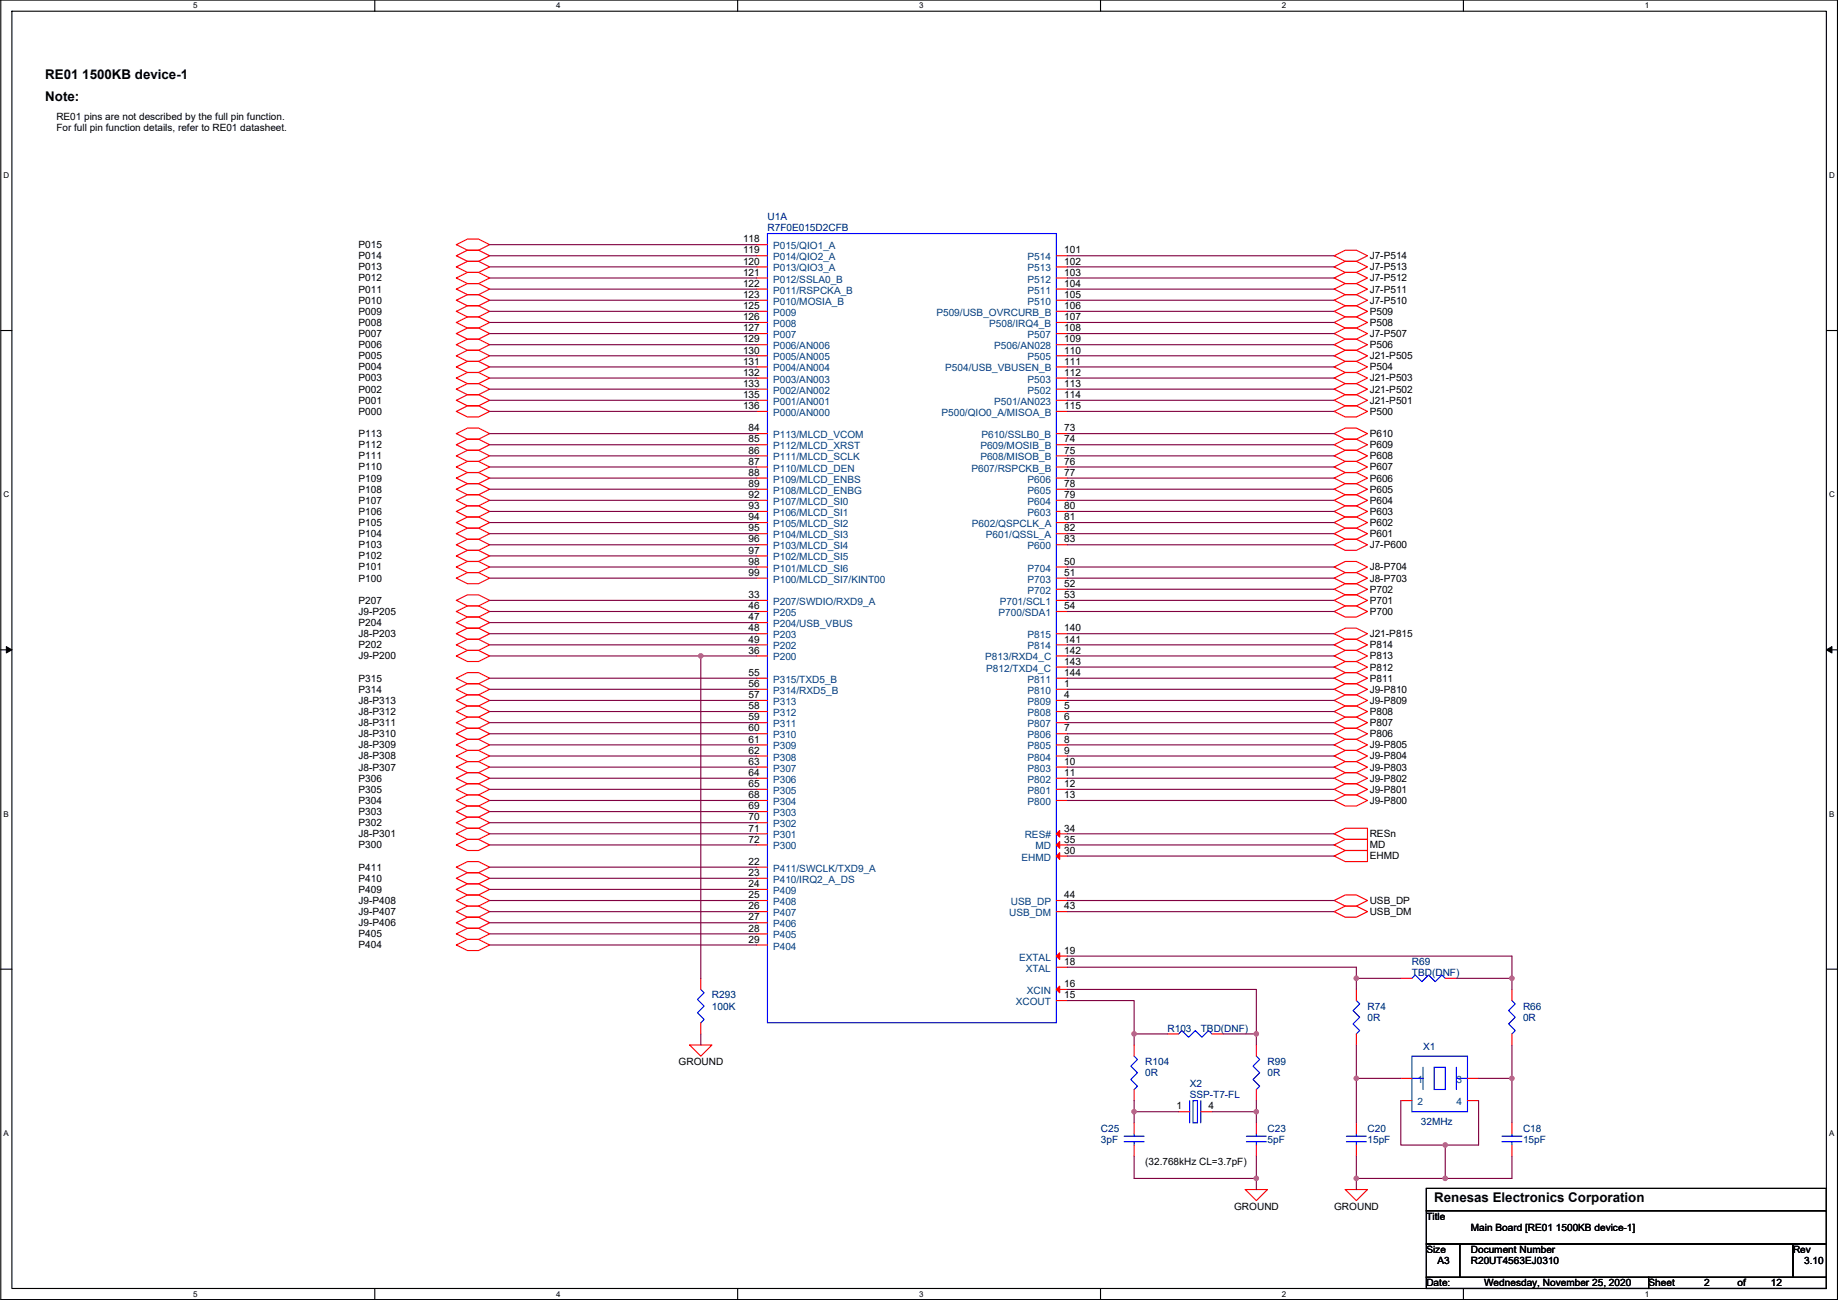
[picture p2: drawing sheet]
<svg xmlns="http://www.w3.org/2000/svg" width="420mm" height="297mm" viewBox="0 0 420 297" stroke-linecap="round" stroke-linejoin="round" font-family="sans-serif">
<path d="M.2 0h419.8v296.9h-419.8zM2.7 2.6h414.8v291.8h-414.8z" fill="none" stroke="#000" stroke-width=".25"/>
<g fill="#fff">
<path d="M44.2 .3h1v2h-1z"/>
<path d="M44.2 294.7h1v2h-1z"/>
</g>
<path d="M85.7 0v2.6M85.7 294.4v2.5" fill="none" stroke="#000" stroke-width=".25"/>
<g fill="#fff">
<path d="M127.1 .3h1v2h-1z"/>
<path d="M127.1 294.7h1v2h-1z"/>
</g>
<path d="M168.6 0v2.6M168.6 294.4v2.5" fill="none" stroke="#000" stroke-width=".25"/>
<g fill="#fff">
<path d="M210.1 .3h1v2h-1z"/>
<path d="M210.1 294.7h1v2h-1z"/>
</g>
<path d="M251.6 0v2.6M251.6 294.4v2.5" fill="none" stroke="#000" stroke-width=".25"/>
<g fill="#fff">
<path d="M293 .3h1v2h-1z"/>
<path d="M293 294.7h1v2h-1z"/>
</g>
<path d="M334.5 0v2.6M334.5 294.4v2.5" fill="none" stroke="#000" stroke-width=".25"/>
<g fill="#fff">
<path d="M376 .3h1v2h-1z"/>
<path d="M376 294.7h1v2h-1z"/>
<path d="M.8 39h1.3v2.1h-1.3z"/>
<path d="M418.1 39h1.3v2.1h-1.3z"/>
<path d="M.8 112h1.3v2h-1.3z"/>
<path d="M418.1 112h1.3v2h-1.3z"/>
</g>
<path d="M.2 75.5h2.5M417.5 75.5h2.5" fill="none" stroke="#000" stroke-width=".25"/>
<g fill="#fff">
<path d="M.8 185h1.2v2h-1.2z"/>
<path d="M418.1 185h1.2v2h-1.2z"/>
</g>
<path d="M.2 148.5h2.5M417.5 148.5h2.5" fill="none" stroke="#000" stroke-width=".25"/>
<path d="M1.4 147.7l1.3 .8-1.3 .7zM417.5 148.5l1.3-.8v1.5z" fill="#000" stroke="#000" stroke-width=".23"/>
<g fill="#fff">
<path d="M.8 257.9h1.2v2h-1.2z"/>
<path d="M418.1 257.9h1.2v2h-1.2z"/>
</g>
<path d="M.2 221.4h2.5M417.5 221.4h2.5M326.1 271.5h91.4v5.1h-91.4zM326.1 276.6h91.4v7.6h-91.4zM326.1 291.9h50.8v2.5h-50.8zM326.1 284.2h7.6v7.7h-7.6zM333.7 284.2h76.2v7.7h-76.2zM376.9 291.9h40.6v2.5h-40.6zM409.9 284.2h7.6v7.7h-7.6z" fill="none" stroke="#000" stroke-width=".25"/>
<g fill="none" stroke="#f00" stroke-width=".25">
<path d="M104.3 58.4l2.6-1.2h2.5l2.5 1.2-2.5 1.3h-2.5zM104.3 55.9l2.6-1.3h2.5l2.5 1.3-2.5 1.3h-2.5zM172.9 55.9h2.5M172.9 58.4h2.5M241.5 58.4h2.5M305 58.4l2.5-1.2h2.6l2.5 1.2-2.5 1.3h-2.6zM104.3 78.8l2.6-1.3h2.5l2.5 1.3-2.5 1.2h-2.5zM104.3 76.2l2.6-1.2h2.5l2.5 1.2-2.5 1.3h-2.5zM104.3 73.7l2.6-1.3h2.5l2.5 1.3-2.5 1.3h-2.5zM104.3 71.1l2.6-1.2h2.5l2.5 1.2-2.5 1.3h-2.5zM104.3 68.6l2.6-1.3h2.5l2.5 1.3-2.5 1.3h-2.5zM104.3 66.1l2.6-1.3h2.5l2.5 1.3-2.5 1.2h-2.5z"/>
<path d="M104.3 63.5l2.6-1.2h2.5l2.5 1.2-2.5 1.3h-2.5zM104.3 61l2.6-1.3h2.5l2.5 1.3-2.5 1.3h-2.5zM172.9 61h2.5M172.9 63.5h2.5M172.9 66.1h2.5M172.9 68.6h2.5M172.9 71.1h2.5M172.9 73.7h2.5M172.9 76.2h2.5M172.9 78.8h2.5M241.5 61h2.5M241.5 63.5h2.5"/>
<path d="M241.5 66.1h2.5M241.5 68.6h2.5M241.5 71.1h2.5M241.5 73.7h2.5M241.5 76.2h2.5M241.5 78.8h2.5M305 78.8l2.5-1.3h2.6l2.5 1.3-2.5 1.2h-2.6zM305 76.2l2.5-1.2h2.6l2.5 1.2-2.5 1.3h-2.6zM305 71.1l2.5-1.2h2.6l2.5 1.2-2.5 1.3h-2.6zM305 68.6l2.5-1.3h2.6l2.5 1.3-2.5 1.3h-2.6zM305 73.7l2.5-1.3h2.6l2.5 1.3-2.5 1.3h-2.6zM305 66.1l2.5-1.3h2.6l2.5 1.3-2.5 1.2h-2.6z"/>
<path d="M305 63.5l2.5-1.2h2.6l2.5 1.2-2.5 1.3h-2.6zM305 61l2.5-1.3h2.6l2.5 1.3-2.5 1.3h-2.6zM104.3 99.1l2.6-1.3h2.5l2.5 1.3-2.5 1.3h-2.5zM104.3 94l2.6-1.3h2.5l2.5 1.3-2.5 1.3h-2.5zM104.3 91.5l2.6-1.3h2.5l2.5 1.3-2.5 1.2h-2.5zM104.3 88.9l2.6-1.2h2.5l2.5 1.2-2.5 1.3h-2.5zM104.3 86.4l2.6-1.3h2.5l2.5 1.3-2.5 1.3h-2.5zM104.3 83.8l2.6-1.2h2.5l2.5 1.2-2.5 1.3h-2.5zM104.3 81.3l2.6-1.3h2.5l2.5 1.3-2.5 1.3h-2.5zM172.9 81.3h2.5M172.9 83.8h2.5M172.9 86.4h2.5"/>
<path d="M172.9 88.9h2.5M172.9 91.5h2.5M172.9 94h2.5M172.9 99.1h2.5M241.5 81.3h2.5M241.5 83.8h2.5M241.5 86.4h2.5M241.5 88.9h2.5M241.5 91.5h2.5M241.5 94h2.5M241.5 99.1h2.5M305 99.1l2.5-1.3h2.6l2.5 1.3-2.5 1.3h-2.6z"/>
<path d="M305 91.5l2.5-1.3h2.6l2.5 1.3-2.5 1.2h-2.6zM305 88.9l2.5-1.2h2.6l2.5 1.2-2.5 1.3h-2.6zM305 94l2.5-1.3h2.6l2.5 1.3-2.5 1.3h-2.6zM305 86.4l2.5-1.3h2.6l2.5 1.3-2.5 1.3h-2.6zM305 83.8l2.5-1.2h2.6l2.5 1.2-2.5 1.3h-2.6zM305 81.3l2.5-1.3h2.6l2.5 1.3-2.5 1.3h-2.6zM104.3 119.4l2.6-1.3h2.5l2.5 1.3-2.5 1.3h-2.5zM104.3 116.9l2.6-1.3h2.5l2.5 1.3-2.5 1.2h-2.5zM104.3 114.3l2.6-1.2h2.5l2.5 1.2-2.5 1.3h-2.5zM104.3 111.8l2.6-1.3h2.5l2.5 1.3-2.5 1.3h-2.5zM104.3 109.2l2.6-1.2h2.5l2.5 1.2-2.5 1.3h-2.5zM104.3 106.7l2.6-1.3h2.5l2.5 1.3-2.5 1.3h-2.5z"/>
<path d="M104.3 104.2l2.6-1.3h2.5l2.5 1.3-2.5 1.2h-2.5zM104.3 101.6l2.6-1.2h2.5l2.5 1.2-2.5 1.3h-2.5zM172.9 101.6h2.5M172.9 104.2h2.5M172.9 106.7h2.5M172.9 109.2h2.5M172.9 111.8h2.5M172.9 114.3h2.5M172.9 116.9h2.5M172.9 119.4h2.5M241.5 101.6h2.5M241.5 104.2h2.5"/>
<path d="M241.5 106.7h2.5M241.5 109.2h2.5M241.5 111.8h2.5M241.5 114.3h2.5M241.5 116.9h2.5M241.5 119.4h2.5M305 119.4l2.5-1.3h2.6l2.5 1.3-2.5 1.3h-2.6zM305 116.9l2.5-1.3h2.6l2.5 1.3-2.5 1.2h-2.6zM305 114.3l2.5-1.2h2.6l2.5 1.2-2.5 1.3h-2.6zM305 111.8l2.5-1.3h2.6l2.5 1.3-2.5 1.3h-2.6zM305 109.2l2.5-1.2h2.6l2.5 1.2-2.5 1.3h-2.6zM305 106.7l2.5-1.3h2.6l2.5 1.3-2.5 1.3h-2.6z"/>
<path d="M305 101.6l2.5-1.2h2.6l2.5 1.2-2.5 1.3h-2.6zM305 104.2l2.5-1.3h2.6l2.5 1.3-2.5 1.2h-2.6zM104.3 137.2l2.6-1.3h2.5l2.5 1.3-2.5 1.3h-2.5zM104.3 132.1l2.6-1.3h2.5l2.5 1.3-2.5 1.3h-2.5zM104.3 129.6l2.6-1.3h2.5l2.5 1.3-2.5 1.2h-2.5zM104.3 127l2.6-1.2h2.5l2.5 1.2-2.5 1.3h-2.5zM104.3 124.5l2.6-1.3h2.5l2.5 1.3-2.5 1.3h-2.5zM104.3 121.9l2.6-1.2h2.5l2.5 1.2-2.5 1.3h-2.5zM104.3 139.7l2.6-1.2h2.5l2.5 1.2-2.5 1.3h-2.5zM172.9 121.9h2.5M172.9 124.5h2.5M172.9 127h2.5"/>
<path d="M172.9 129.6h2.5M172.9 132.1h2.5M172.9 137.2h2.5M172.9 139.7h2.5M241.5 121.9h2.5M241.5 124.5h2.5M241.5 129.6h2.5M241.5 132.1h2.5M241.5 134.6h2.5M241.5 137.2h2.5M241.5 139.7h2.5M305 139.7l2.5-1.2h2.6l2.5 1.2-2.5 1.3h-2.6z"/>
<path d="M305 137.2l2.5-1.3h2.6l2.5 1.3-2.5 1.3h-2.6zM305 132.1l2.5-1.3h2.6l2.5 1.3-2.5 1.3h-2.6zM305 129.6l2.5-1.3h2.6l2.5 1.3-2.5 1.2h-2.6zM305 134.6l2.5-1.2h2.6l2.5 1.2-2.5 1.3h-2.6zM305 121.9l2.5-1.2h2.6l2.5 1.2-2.5 1.3h-2.6zM305 124.5l2.5-1.3h2.6l2.5 1.3-2.5 1.3h-2.6zM104.3 157.5l2.6-1.3h2.5l2.5 1.3-2.5 1.3h-2.5zM104.3 155l2.6-1.3h2.5l2.5 1.3-2.5 1.2h-2.5zM104.3 149.9l2.6-1.3h2.5l2.5 1.3-2.5 1.3h-2.5zM104.3 147.3l2.6-1.2h2.5l2.5 1.2-2.5 1.3h-2.5zM104.3 144.8l2.6-1.3h2.5l2.5 1.3-2.5 1.3h-2.5zM104.3 142.3l2.6-1.3h2.5l2.5 1.3-2.5 1.2h-2.5z"/>
<path d="M172.9 142.3h2.5M172.9 144.8h2.5M172.9 147.3h2.5M172.9 149.9h2.5M172.9 155h2.5M172.9 157.5h2.5M241.5 144.8h2.5M241.5 147.3h2.5M241.5 149.9h2.5M241.5 152.4h2.5M241.5 155h2.5M241.5 157.5h2.5"/>
<path d="M305 157.5l2.5-1.3h2.6l2.5 1.3-2.5 1.3h-2.6zM305 155l2.5-1.3h2.6l2.5 1.3-2.5 1.2h-2.6zM305 152.4l2.5-1.2h2.6l2.5 1.2-2.5 1.3h-2.6zM305 147.3l2.5-1.2h2.6l2.5 1.2-2.5 1.3h-2.6zM305 144.8l2.5-1.3h2.6l2.5 1.3-2.5 1.3h-2.6zM305 149.9l2.5-1.3h2.6l2.5 1.3-2.5 1.3h-2.6zM104.3 177.8l2.6-1.2h2.5l2.5 1.2-2.5 1.3h-2.5zM104.3 175.3l2.6-1.3h2.5l2.5 1.3-2.5 1.3h-2.5zM104.3 172.7l2.6-1.2h2.5l2.5 1.2-2.5 1.3h-2.5zM104.3 170.2l2.6-1.3h2.5l2.5 1.3-2.5 1.3h-2.5zM104.3 167.7l2.6-1.3h2.5l2.5 1.3-2.5 1.2h-2.5zM104.3 165.1l2.6-1.2h2.5l2.5 1.2-2.5 1.3h-2.5z"/>
<path d="M104.3 162.6l2.6-1.3h2.5l2.5 1.3-2.5 1.3h-2.5zM104.3 160l2.6-1.2h2.5l2.5 1.2-2.5 1.3h-2.5zM172.9 160h2.5M172.9 162.6h2.5M172.9 165.1h2.5M172.9 167.7h2.5M172.9 170.2h2.5M172.9 172.7h2.5M172.9 175.3h2.5M172.9 177.8h2.5M241.5 160h2.5M241.5 162.6h2.5"/>
<path d="M241.5 165.1h2.5M241.5 167.7h2.5M241.5 170.2h2.5M241.5 172.7h2.5M241.5 175.3h2.5M241.5 177.8h2.5M305 177.8l2.5-1.2h2.6l2.5 1.2-2.5 1.3h-2.6zM305 175.3l2.5-1.3h2.6l2.5 1.3-2.5 1.3h-2.6zM305 172.7l2.5-1.2h2.6l2.5 1.2-2.5 1.3h-2.6zM305 167.7l2.5-1.3h2.6l2.5 1.3-2.5 1.2h-2.6zM305 165.1l2.5-1.2h2.6l2.5 1.2-2.5 1.3h-2.6zM305 170.2l2.5-1.3h2.6l2.5 1.3-2.5 1.3h-2.6z"/>
<path d="M305 162.6l2.5-1.3h2.6l2.5 1.3-2.5 1.3h-2.6zM305 160l2.5-1.2h2.6l2.5 1.2-2.5 1.3h-2.6zM104.3 198.1l2.6-1.2h2.5l2.5 1.2-2.5 1.3h-2.5zM104.3 193.1l2.6-1.3h2.5l2.5 1.3-2.5 1.2h-2.5zM104.3 190.5l2.6-1.2h2.5l2.5 1.2-2.5 1.3h-2.5zM104.3 188l2.6-1.3h2.5l2.5 1.3-2.5 1.3h-2.5zM104.3 185.4l2.6-1.2h2.5l2.5 1.2-2.5 1.3h-2.5zM104.3 182.9l2.6-1.3h2.5l2.5 1.3-2.5 1.3h-2.5zM104.3 180.4l2.6-1.3h2.5l2.5 1.3-2.5 1.2h-2.5zM172.9 180.4h2.5M172.9 182.9h2.5M172.9 185.4h2.5"/>
<path d="M172.9 188h2.5M172.9 190.5h2.5M172.9 193.1h2.5M172.9 198.1h2.5M241.5 180.4h2.5M241.5 182.9h2.5M241.5 190.5h2.5M241.5 193.1h2.5M241.5 195.6h2.5M305 195.6l2.5-1.3h5.1v2.6h-5.1zM305 190.5l2.5-1.2h5.1v2.5h-5.1zM305 182.9l2.5-1.3h2.6l2.5 1.3-2.5 1.3h-2.6z"/>
<path d="M305 180.4l2.5-1.3h2.6l2.5 1.3-2.5 1.2h-2.6zM305 193.1l2.5-1.3h5.1v2.5h-5.1zM104.3 215.9l2.6-1.2h2.5l2.5 1.2-2.5 1.3h-2.5zM104.3 213.4l2.6-1.3h2.5l2.5 1.3-2.5 1.3h-2.5zM104.3 210.8l2.6-1.2h2.5l2.5 1.2-2.5 1.3h-2.5zM104.3 208.3l2.6-1.3h2.5l2.5 1.3-2.5 1.3h-2.5zM104.3 205.8l2.6-1.3h2.5l2.5 1.3-2.5 1.2h-2.5zM104.3 203.2l2.6-1.2h2.5l2.5 1.2-2.5 1.3h-2.5zM104.3 200.7l2.6-1.3h2.5l2.5 1.3-2.5 1.3h-2.5zM172.9 200.7h2.5M172.9 203.2h2.5M172.9 205.8h2.5"/>
<path d="M172.9 208.3h2.5M172.9 210.8h2.5M172.9 213.4h2.5M172.9 215.9h2.5M241.5 205.8h2.5M241.5 208.3h2.5M241.5 218.5h2.5M305 205.8l2.5-1.3h2.6l2.5 1.3-2.5 1.2h-2.6zM305 208.3l2.5-1.3h2.6l2.5 1.3-2.5 1.3h-2.6zM157.7 238.8h5l-2.5 2.5zM160.2 223.5v2.6M160.2 233.7v2.5"/>
<path d="M241.5 221h2.5M241.5 226.1h2.5M241.5 228.6h2.5M259.3 238.8v2.5M266.9 236.2h2.5M277 236.2h2.6M287.2 238.8v2.5M310.1 226.1v2.5M310.1 236.2v2.6M320.2 223.5h2.6M330.4 223.5h2.5M345.6 226.1v2.5"/>
<path d="M345.6 236.2v2.6M259.3 248.9v2.6M259.3 256.6v2.5M269.4 254h2.6M274.5 254h2.5M287.2 248.9v2.6M287.2 256.6v2.5M310.1 256.6v2.5M320.2 246.4h2.6M320.2 251.5h2.6M335.5 251.5h2.5M335.5 246.4h2.5"/>
<path d="M345.6 256.6v2.5M259.3 261.6v2.6M284.7 271.8h5l-2.5 2.5zM287.2 261.6v2.6M307.5 271.8h5.1l-2.5 2.5zM310.1 261.6v2.6M345.6 261.6v2.6"/>
</g>
<g fill="none" stroke="#00f" stroke-width=".25">
<path d="M175.4 53.4h66.1v180.3h-66.1zM160.2 226.1l.8 .7-1.6 1.6 1.6 1.5-1.6 1.5 1.6 1.5-.8 .8M269.4 236.2l.8-.7 1.5 1.5 1.5-1.5 1.6 1.5 1.5-1.5 .7 .7M310.1 228.6l.7 .8-1.5 1.5 1.5 1.5-1.5 1.6 1.5 1.5-.7 .7M322.8 223.5l.7-.7 1.5 1.5 1.6-1.5 1.5 1.5 1.5-1.5 .8 .7M345.6 228.6l.8 .8-1.5 1.5 1.5 1.5-1.5 1.6 1.5 1.5-.8 .7M257 259.6h4.5M259.3 241.3l.7 .8-1.5 1.5 1.5 1.5-1.5 1.6 1.5 1.5-.7 .7M259.3 259.1v.5M272 251.5v5.1M272.7 251.5h1v5.1h-1zM274.5 251.5v5.1"/>
<path d="M284.9 259.6h4.6M287.2 241.3l.8 .8-1.6 1.5 1.6 1.5-1.6 1.6 1.6 1.5-.8 .7M287.2 259.1v.5M307.8 259.6h4.5M310.1 259.1v.5M322.8 241.3h12.7v12.7h-12.7zM322.8 246.4h2.5M325.3 243.9v5M327.8 243.9h2.6v5h-2.6zM332.9 243.9v5M332.9 246.4h2.6M343.3 259.6h4.6"/>
<path d="M345.6 259.1v.5M257 260.9h4.5M259.3 260.9v.7M284.9 260.9h4.6M287.2 260.9v.7M307.8 260.9h4.5M310.1 260.9v.7M343.3 260.9h4.6M345.6 260.9v.7"/>
</g>
<g fill="#f00" stroke="#f00" stroke-width=".25">
<path d="M241.5 190.5l.7-.7v1.5z"/>
<path d="M241.5 193.1l.7-.8v1.5z"/>
<path d="M241.5 195.6l.7-.8v1.6z"/>
<path d="M241.5 218.5l.7-.8v1.5z"/>
<path d="M241.5 226.1l.7-.8v1.5z"/>
</g>
<g fill="none" stroke="#800040" stroke-width=".25">
<path d="M111.9 58.4h61M111.9 55.9h61M244 58.4h61M111.9 78.8h61M111.9 76.2h61M111.9 73.7h61M111.9 71.1h61M111.9 68.6h61M111.9 66.1h61M111.9 63.5h61M111.9 61h61M244 71.1h61"/>
<path d="M244 73.7h61M244 76.2h61M244 78.8h61M244 68.6h61M244 61h61M244 63.5h61M244 66.1h61M111.9 99.1h61M111.9 94h61M111.9 91.5h61M111.9 88.9h61M111.9 86.4h61"/>
<path d="M111.9 83.8h61M111.9 81.3h61M244 99.1h61M244 83.8h61M244 86.4h61M244 88.9h61M244 91.5h61M244 94h61M244 81.3h61M111.9 119.4h61M111.9 116.9h61M111.9 114.3h61"/>
<path d="M111.9 111.8h61M111.9 109.2h61M111.9 106.7h61M111.9 104.2h61M111.9 101.6h61M244 101.6h61M244 104.2h61M244 106.7h61M244 109.2h61M244 114.3h61M244 116.9h61M244 119.4h61"/>
<path d="M244 111.8h61M111.9 137.2h61M111.9 132.1h61M111.9 129.6h61M111.9 127h61M111.9 124.5h61M111.9 121.9h61M111.9 139.7h61M244 139.7h61M244 129.6h61M244 132.1h61M244 134.6h61"/>
<path d="M244 137.2h61M244 121.9h61M244 124.5h61M111.9 147.3h61M111.9 144.8h61M111.9 142.3h61M111.9 149.9h48.3M111.9 157.5h61M111.9 155h61M160.2 149.9h12.7M160.2 149.9v73.6M244 155h61"/>
<path d="M244 157.5h61M244 144.8h61M244 147.3h61M244 149.9h61M244 152.4h61M111.9 177.8h61M111.9 175.3h61M111.9 172.7h61M111.9 170.2h61M111.9 167.7h61M111.9 165.1h61M111.9 162.6h61"/>
<path d="M111.9 160h61M244 165.1h61M244 167.7h61M244 170.2h61M244 172.7h61M244 177.8h61M244 175.3h61M244 160h61M244 162.6h61M111.9 198.1h61M111.9 193.1h61M111.9 190.5h61"/>
<path d="M111.9 188h61M111.9 185.4h61M111.9 182.9h61M111.9 180.4h61M244 193.1h61M244 195.6h61M244 180.4h61M244 190.5h61M244 182.9h61M111.9 215.9h61M111.9 213.4h61M111.9 210.8h61"/>
<path d="M111.9 208.3h61M111.9 205.8h61M111.9 203.2h61M111.9 200.7h61M244 205.8h61M244 208.3h61M244 218.5h101.6v5M160.2 236.2v2.6M244 226.1h43.2v10.1M244 228.6h15.3v7.6M244 221h66.1v2.5M259.3 236.2h7.6"/>
<path d="M259.3 236.2v2.6M279.6 236.2h7.6M287.2 236.2v2.6M310.1 223.5h10.1M310.1 238.8v7.6M310.1 223.5v2.6M332.9 223.5h12.7M345.6 238.8v7.6M345.6 223.5v2.6M259.3 254h10.1M259.3 251.5v2.5M259.3 254v2.6"/>
<path d="M277 254h10.2M287.2 251.5v2.5M287.2 254v2.6M310.1 246.4h10.1M310.1 246.4v10.2M320.2 251.5v10.1h10.2M338 246.4h7.6M338 251.5v10.1h-7.6M345.6 246.4v10.2M259.3 264.2v5.1h27.9M287.2 264.2v5.1M287.2 269.3v2.5"/>
<path d="M310.1 264.2v5.1M310.1 269.3v2.5M310.1 269.3h20.3M330.4 261.6v7.7M345.6 264.2v5.1h-15.2"/>
</g>
<g fill="#f0f" stroke="#f0f" stroke-width=".25">
<circle cx="310" cy="269.2" r=".5"/>
<circle cx="330.4" cy="269.2" r=".5"/>
<circle cx="345.6" cy="223.5" r=".5"/>
<circle cx="287.2" cy="236.2" r=".5"/>
<circle cx="310" cy="223.5" r=".5"/>
<circle cx="259.2" cy="254" r=".5"/>
<circle cx="287.2" cy="269.2" r=".5"/>
<circle cx="287.2" cy="254" r=".5"/>
<circle cx="259.2" cy="236.2" r=".5"/>
<circle cx="310" cy="246.4" r=".5"/>
<circle cx="160.2" cy="149.9" r=".5"/>
<circle cx="345.6" cy="246.4" r=".5"/>
<circle cx="330.4" cy="261.6" r=".5"/>
</g>
<g font-size="3">
<text x="10.3" y="18.1">RE01 1500KB device-1</text>
<text x="10.3" y="23.2">Note:</text>
<text x="327.8" y="274.6">Renesas Electronics Corporation</text>
</g>
<g font-size="2.3">
<text x="12.9" y="27.5">RE01 pins are not described by the full pin function.</text>
<text x="12.9" y="30">For full pin function details, refer to RE01 datasheet.</text>
<text x="82" y="59.2">P014</text>
<text x="82" y="56.7">P015</text>
<text x="169.9" y="55.4">118</text>
<text x="169.9" y="57.9">119</text>
<text x="243.3" y="57.9">101</text>
<text x="313.1" y="59.2">J7-P514</text>
<text x="82" y="64.3">P012</text>
<text x="82" y="61.8">P013</text>
<text x="169.9" y="60.5">120</text>
<text x="169.9" y="63">121</text>
<text x="169.9" y="65.5">122</text>
<text x="243.3" y="60.5">102</text>
<text x="243.3" y="63">103</text>
<text x="243.3" y="65.5">104</text>
<text x="313.1" y="64.3">J7-P512</text>
<text x="313.1" y="61.8">J7-P513</text>
<text x="82" y="71.9">P009</text>
<text x="82" y="69.4">P010</text>
<text x="82" y="66.8">P011</text>
<text x="169.9" y="68.1">123</text>
<text x="169.9" y="70.6">125</text>
<text x="243.3" y="68.1">105</text>
<text x="243.3" y="70.6">106</text>
<text x="313.1" y="71.9">P509</text>
<text x="313.1" y="69.4">J7-P510</text>
<text x="313.1" y="66.8">J7-P511</text>
<text x="82" y="77">P007</text>
<text x="82" y="74.5">P008</text>
<text x="169.9" y="73.2">126</text>
<text x="169.9" y="75.7">127</text>
<text x="243.3" y="75.7">108</text>
<text x="243.3" y="73.2">107</text>
<text x="313.1" y="77">J7-P507</text>
<text x="313.1" y="74.5">P508</text>
<text x="82" y="82.1">P005</text>
<text x="82" y="79.5">P006</text>
<text x="169.9" y="78.2">129</text>
<text x="169.9" y="80.8">130</text>
<text x="169.9" y="83.3">131</text>
<text x="243.3" y="80.8">110</text>
<text x="243.3" y="78.2">109</text>
<text x="243.3" y="83.3">111</text>
<text x="313.1" y="82.1">J21-P505</text>
<text x="313.1" y="79.5">P506</text>
<text x="82" y="89.7">P002</text>
<text x="82" y="87.2">P003</text>
<text x="82" y="84.6">P004</text>
<text x="169.9" y="85.9">132</text>
<text x="169.9" y="88.4">133</text>
<text x="243.3" y="85.9">112</text>
<text x="243.3" y="88.4">113</text>
<text x="313.1" y="89.7">J21-P502</text>
<text x="313.1" y="87.2">J21-P503</text>
<text x="313.1" y="84.6">P504</text>
<text x="82" y="94.8">P000</text>
<text x="82" y="92.2">P001</text>
<text x="169.9" y="90.9">135</text>
<text x="169.9" y="93.5">136</text>
<text x="243.3" y="90.9">114</text>
<text x="243.3" y="93.5">115</text>
<text x="313.1" y="92.2">J21-P501</text>
<text x="313.1" y="94.8">P500</text>
<text x="82" y="99.9">P113</text>
<text x="171.1" y="98.6">84</text>
<text x="171.1" y="101.1">85</text>
<text x="243.3" y="101.1">74</text>
<text x="243.3" y="98.6">73</text>
<text x="313.1" y="99.9">P610</text>
<text x="82" y="107.5">P110</text>
<text x="82" y="104.9">P111</text>
<text x="82" y="102.4">P112</text>
<text x="171.1" y="103.6">86</text>
<text x="171.1" y="106.2">87</text>
<text x="243.3" y="103.6">75</text>
<text x="243.3" y="106.2">76</text>
<text x="313.1" y="107.5">P607</text>
<text x="313.1" y="102.4">P609</text>
<text x="313.1" y="104.9">P608</text>
<text x="82" y="112.6">P108</text>
<text x="82" y="110">P109</text>
<text x="171.1" y="108.7">88</text>
<text x="171.1" y="111.3">89</text>
<text x="171.1" y="113.8">92</text>
<text x="243.3" y="108.7">77</text>
<text x="243.3" y="111.3">78</text>
<text x="243.3" y="113.8">79</text>
<text x="313.1" y="112.6">P605</text>
<text x="313.1" y="110">P606</text>
<text x="82" y="117.6">P106</text>
<text x="82" y="115.1">P107</text>
<text x="171.1" y="116.3">93</text>
<text x="171.1" y="118.9">94</text>
<text x="243.3" y="116.3">80</text>
<text x="243.3" y="118.9">81</text>
<text x="313.1" y="117.6">P603</text>
<text x="313.1" y="115.1">P604</text>
<text x="82" y="125.3">P103</text>
<text x="82" y="122.7">P104</text>
<text x="82" y="120.2">P105</text>
<text x="171.1" y="121.4">95</text>
<text x="171.1" y="124">96</text>
<text x="243.3" y="124">83</text>
<text x="243.3" y="121.4">82</text>
<text x="313.1" y="122.7">P601</text>
<text x="313.1" y="120.2">P602</text>
<text x="313.1" y="125.3">J7-P600</text>
<text x="82" y="130.3">P101</text>
<text x="82" y="127.8">P102</text>
<text x="171.1" y="126.5">97</text>
<text x="171.1" y="129">98</text>
<text x="171.1" y="131.6">99</text>
<text x="243.3" y="129">50</text>
<text x="243.3" y="131.6">51</text>
<text x="313.1" y="130.3">J8-P704</text>
<text x="82" y="138">P207</text>
<text x="82" y="132.9">P100</text>
<text x="171.1" y="136.7">33</text>
<text x="243.3" y="134.1">52</text>
<text x="243.3" y="136.7">53</text>
<text x="313.1" y="138">P701</text>
<text x="313.1" y="132.9">J8-P703</text>
<text x="313.1" y="135.4">P702</text>
<text x="82" y="143">P204</text>
<text x="82" y="140.5">J9-P205</text>
<text x="171.1" y="141.7">47</text>
<text x="171.1" y="139.2">46</text>
<text x="243.3" y="139.2">54</text>
<text x="313.1" y="140.5">P700</text>
<text x="82" y="148.1">P202</text>
<text x="82" y="145.6">J8-P203</text>
<text x="171.1" y="144.3">48</text>
<text x="171.1" y="146.8">49</text>
<text x="171.1" y="149.4">36</text>
<text x="243.3" y="144.3">140</text>
<text x="243.3" y="146.8">141</text>
<text x="243.3" y="149.4">142</text>
<text x="313.1" y="148.1">P814</text>
<text x="313.1" y="145.6">J21-P815</text>
<text x="82" y="155.7">P315</text>
<text x="82" y="150.7">J9-P200</text>
<text x="171.1" y="154.4">55</text>
<text x="243.3" y="154.4">144</text>
<text x="243.3" y="151.9">143</text>
<text x="313.1" y="155.7">P811</text>
<text x="313.1" y="153.2">P812</text>
<text x="313.1" y="150.7">P813</text>
<text x="82" y="160.8">J8-P313</text>
<text x="82" y="158.3">P314</text>
<text x="171.1" y="157">56</text>
<text x="171.1" y="159.5">57</text>
<text x="243.3" y="157">1</text>
<text x="243.3" y="159.5">4</text>
<text x="313.1" y="160.8">J9-P809</text>
<text x="313.1" y="158.3">J9-P810</text>
<text x="82" y="165.9">J8-P311</text>
<text x="82" y="163.4">J8-P312</text>
<text x="171.1" y="162.1">58</text>
<text x="171.1" y="164.6">59</text>
<text x="171.1" y="167.1">60</text>
<text x="243.3" y="162.1">5</text>
<text x="243.3" y="164.6">6</text>
<text x="243.3" y="167.1">7</text>
<text x="313.1" y="165.9">P807</text>
<text x="313.1" y="163.4">P808</text>
<text x="82" y="173.5">J8-P308</text>
<text x="82" y="171">J8-P309</text>
<text x="82" y="168.4">J8-P310</text>
<text x="171.1" y="169.7">61</text>
<text x="171.1" y="172.2">62</text>
<text x="243.3" y="169.7">8</text>
<text x="243.3" y="172.2">9</text>
<text x="313.1" y="173.5">J9-P804</text>
<text x="313.1" y="168.4">P806</text>
<text x="313.1" y="171">J9-P805</text>
<text x="82" y="178.6">P306</text>
<text x="82" y="176.1">J8-P307</text>
<text x="171.1" y="174.8">63</text>
<text x="171.1" y="177.3">64</text>
<text x="171.1" y="179.8">65</text>
<text x="243.3" y="174.8">10</text>
<text x="243.3" y="177.3">11</text>
<text x="243.3" y="179.8">12</text>
<text x="313.1" y="178.6">J9-P802</text>
<text x="313.1" y="176.1">J9-P803</text>
<text x="82" y="183.7">P304</text>
<text x="82" y="181.1">P305</text>
<text x="171.1" y="182.4">68</text>
<text x="171.1" y="184.9">69</text>
<text x="243.3" y="182.4">13</text>
<text x="313.1" y="183.7">J9-P800</text>
<text x="313.1" y="181.1">J9-P801</text>
<text x="82" y="191.3">J8-P301</text>
<text x="82" y="188.8">P302</text>
<text x="82" y="186.2">P303</text>
<text x="171.1" y="187.5">70</text>
<text x="171.1" y="190">71</text>
<text x="243.3" y="190">34</text>
<text x="313.1" y="191.3">RESn</text>
<text x="82" y="193.8">P300</text>
<text x="171.1" y="192.5">72</text>
<text x="171.1" y="197.6">22</text>
<text x="243.3" y="195.1">30</text>
<text x="243.3" y="192.5">35</text>
<text x="313.1" y="196.4">EHMD</text>
<text x="313.1" y="193.8">MD</text>
<text x="82" y="201.5">P410</text>
<text x="82" y="198.9">P411</text>
<text x="171.1" y="200.2">23</text>
<text x="171.1" y="202.7">24</text>
<text x="82" y="209.1">J9-P407</text>
<text x="82" y="206.5">J9-P408</text>
<text x="82" y="204">P409</text>
<text x="171.1" y="205.2">25</text>
<text x="171.1" y="207.8">26</text>
<text x="243.3" y="205.2">44</text>
<text x="243.3" y="207.8">43</text>
<text x="313.1" y="206.5">USB_DP</text>
<text x="313.1" y="209.1">USB_DM</text>
<text x="82" y="214.2">P405</text>
<text x="82" y="211.6">J9-P406</text>
<text x="171.1" y="210.3">27</text>
<text x="171.1" y="212.9">28</text>
<text x="171.1" y="215.4">29</text>
<text x="82" y="216.7">P404</text>
<text x="243.3" y="217.9">19</text>
<text x="243.3" y="220.5">18</text>
<text x="243.3" y="225.6">16</text>
<text x="243.3" y="228.1">15</text>
<text x="155.1" y="243.4">GROUND</text>
<text x="268.9" y="253.5">1</text>
<text x="276.3" y="253.5">4</text>
<text x="261.8" y="266.2">(32.768kHz CL=3.7pF)</text>
<text x="282.1" y="276.4">GROUND</text>
<text x="305" y="276.4">GROUND</text>
<text x="326.1" y="278.7">Title</text>
<text x="336.2" y="281.2">Main Board [RE01 1500KB device-1]</text>
<text x="326.1" y="286.3">Size</text>
<text x="336.2" y="286.3">Document Number</text>
<text x="409.9" y="286.3">Rev</text>
<text x="326.1" y="293.9">Date:</text>
<text x="328.6" y="288.8">A3</text>
<text x="336.2" y="288.8">R20UT4563EJ0310</text>
<text x="339.3" y="293.9">Wednesday, November 25, 2020</text>
<text x="376.9" y="293.9">Sheet</text>
<text x="389.6" y="293.9">2</text>
<text x="397.2" y="293.9">of</text>
<text x="404.8" y="293.9">12</text>
<text x="412.4" y="288.8">3.10</text>
</g>
<g font-size="2.3" fill="#000080">
<text x="175.4" y="52.9">R7F0E015D2CFB</text>
<text x="175.4" y="50.3">U1A</text>
<text x="322.8" y="220.5">R69</text>
<text x="322.8" y="223.1">TBD(DNF)</text>
<text x="162.7" y="228.1">R293</text>
<text x="162.7" y="230.7">100K</text>
<text x="312.6" y="230.7">R74</text>
<text x="312.6" y="233.2">0R</text>
<text x="348.2" y="230.7">R66</text>
<text x="348.2" y="233.2">0R</text>
<text x="266.9" y="235.8">R103</text>
<text x="274.5" y="235.8">TBD(DNF)</text>
<text x="325.3" y="239.8">X1</text>
<text x="261.8" y="243.4">R104</text>
<text x="261.8" y="245.9">0R</text>
<text x="289.7" y="243.4">R99</text>
<text x="289.7" y="245.9">0R</text>
<text x="272" y="248.5">X2</text>
<text x="272" y="251">SSP-T7-FL</text>
<text x="324.8" y="257.1">32MHz</text>
<text x="251.6" y="258.6">C25</text>
<text x="251.6" y="261.2">3pF</text>
<text x="289.7" y="258.6">C23</text>
<text x="289.7" y="261.2">5pF</text>
<text x="312.6" y="258.6">C20</text>
<text x="312.6" y="261.2">15pF</text>
<text x="348.2" y="258.6">C18</text>
<text x="348.2" y="261.2">15pF</text>
</g>
<g font-size="2.3" fill="#004080">
<text x="176.7" y="56.9">P015/QIO1_A</text>
<text x="176.7" y="59.5">P014/QIO2_A</text>
<text x="234.9" y="59.5">P514</text>
<text x="176.7" y="62">P013/QIO3_A</text>
<text x="176.7" y="64.6">P012/SSLA0_B</text>
<text x="234.9" y="62">P513</text>
<text x="234.9" y="64.6">P512</text>
<text x="176.7" y="67.1">P011/RSPCKA_B</text>
<text x="176.7" y="69.6">P010/MOSIA_B</text>
<text x="234.9" y="67.1">P511</text>
<text x="234.9" y="69.6">P510</text>
<text x="176.7" y="72.2">P009</text>
<text x="176.7" y="74.7">P008</text>
<text x="176.7" y="77.3">P007</text>
<text x="214" y="72.2">P509/USB_OVRCURB_B</text>
<text x="226.1" y="74.7">P508/IRQ4_B</text>
<text x="234.9" y="77.3">P507</text>
<text x="176.7" y="79.8">P006/AN006</text>
<text x="176.7" y="82.3">P005/AN005</text>
<text x="227.3" y="79.8">P506/AN028</text>
<text x="234.9" y="82.3">P505</text>
<text x="176.7" y="84.9">P004/AN004</text>
<text x="176.7" y="87.4">P003/AN003</text>
<text x="176.7" y="90">P002/AN002</text>
<text x="216.1" y="84.9">P504/USB_VBUSEN_B</text>
<text x="234.9" y="87.4">P503</text>
<text x="234.9" y="90">P502</text>
<text x="176.7" y="92.5">P001/AN001</text>
<text x="176.7" y="95">P000/AN000</text>
<text x="215.2" y="95">P500/QIO0_A/MISOA_B</text>
<text x="227.3" y="92.5">P501/AN023</text>
<text x="176.7" y="100.1">P113/MLCD_VCOM</text>
<text x="224.3" y="100.1">P610/SSLB0_B</text>
<text x="176.7" y="102.7">P112/MLCD_XRST</text>
<text x="176.7" y="105.2">P111/MLCD_SCLK</text>
<text x="176.7" y="107.7">P110/MLCD_DEN</text>
<text x="222" y="107.7">P607/RSPCKB_B</text>
<text x="224.1" y="102.7">P609/MOSIB_B</text>
<text x="224.1" y="105.2">P608/MISOB_B</text>
<text x="176.7" y="110.3">P109/MLCD_ENBS</text>
<text x="176.7" y="112.8">P108/MLCD_ENBG</text>
<text x="234.9" y="110.3">P606</text>
<text x="234.9" y="112.8">P605</text>
<text x="176.7" y="115.4">P107/MLCD_SI0</text>
<text x="176.7" y="117.9">P106/MLCD_SI1</text>
<text x="234.9" y="115.4">P604</text>
<text x="234.9" y="117.9">P603</text>
<text x="176.7" y="120.4">P105/MLCD_SI2</text>
<text x="176.7" y="123">P104/MLCD_SI3</text>
<text x="176.7" y="125.5">P103/MLCD_SI4</text>
<text x="222.2" y="120.4">P602/QSPCLK_A</text>
<text x="225.4" y="123">P601/QSSL_A</text>
<text x="234.9" y="125.5">P600</text>
<text x="176.7" y="128.1">P102/MLCD_SI5</text>
<text x="176.7" y="130.6">P101/MLCD_SI6</text>
<text x="234.9" y="130.6">P704</text>
<text x="176.7" y="133.1">P100/MLCD_SI7/KINT00</text>
<text x="234.9" y="133.1">P703</text>
<text x="234.9" y="135.7">P702</text>
<text x="176.7" y="138.2">P207/SWDIO/RXD9_A</text>
<text x="176.7" y="143.3">P204/USB_VBUS</text>
<text x="176.7" y="140.8">P205</text>
<text x="228.3" y="140.8">P700/SDA1</text>
<text x="228.5" y="138.2">P701/SCL1</text>
<text x="176.7" y="145.8">P203</text>
<text x="176.7" y="148.4">P202</text>
<text x="234.9" y="145.8">P815</text>
<text x="234.9" y="148.4">P814</text>
<text x="176.7" y="150.9">P200</text>
<text x="176.7" y="156">P315/TXD5_B</text>
<text x="225.2" y="150.9">P813/RXD4_C</text>
<text x="225.5" y="153.5">P812/TXD4_C</text>
<text x="234.9" y="156">P811</text>
<text x="176.7" y="158.5">P314/RXD5_B</text>
<text x="176.7" y="161.1">P313</text>
<text x="234.9" y="158.5">P810</text>
<text x="234.9" y="161.1">P809</text>
<text x="176.7" y="163.6">P312</text>
<text x="176.7" y="166.2">P311</text>
<text x="234.9" y="163.6">P808</text>
<text x="234.9" y="166.2">P807</text>
<text x="176.7" y="168.7">P310</text>
<text x="176.7" y="171.2">P309</text>
<text x="176.7" y="173.8">P308</text>
<text x="234.9" y="168.7">P806</text>
<text x="234.9" y="171.2">P805</text>
<text x="234.9" y="173.8">P804</text>
<text x="176.7" y="176.3">P307</text>
<text x="176.7" y="178.9">P306</text>
<text x="234.9" y="176.3">P803</text>
<text x="234.9" y="178.9">P802</text>
<text x="176.7" y="181.4">P305</text>
<text x="176.7" y="183.9">P304</text>
<text x="234.9" y="181.4">P801</text>
<text x="234.9" y="183.9">P800</text>
<text x="176.7" y="186.5">P303</text>
<text x="176.7" y="189">P302</text>
<text x="176.7" y="191.6">P301</text>
<text x="234.2" y="191.6">RES#</text>
<text x="176.7" y="194.1">P300</text>
<text x="233.5" y="196.6">EHMD</text>
<text x="236.7" y="194.1">MD</text>
<text x="176.7" y="199.2">P411/SWCLK/TXD9_A</text>
<text x="176.7" y="201.7">P410/IRQ2_A_DS</text>
<text x="176.7" y="204.3">P409</text>
<text x="176.7" y="206.8">P408</text>
<text x="176.7" y="209.3">P407</text>
<text x="230.7" y="209.3">USB_DM</text>
<text x="231.1" y="206.8">USB_DP</text>
<text x="176.7" y="211.9">P406</text>
<text x="176.7" y="214.4">P405</text>
<text x="176.7" y="217">P404</text>
<text x="232.9" y="219.5">EXTAL</text>
<text x="234.5" y="222">XTAL</text>
<text x="234.7" y="227.1">XCIN</text>
<text x="232.2" y="229.7">XCOUT</text>
<text x="324" y="247.4">1</text>
<text x="332.9" y="247.4">3</text>
<text x="324" y="252.5">2</text>
<text x="332.9" y="252.5">4</text>
</g>
<g font-size="1.8">
<text x="44.2" y="1.9">5</text>
<text x="127.1" y="1.9">4</text>
<text x="210.1" y="1.9">3</text>
<text x="293" y="1.9">2</text>
<text x="376" y="1.9">1</text>
<text x=".8" y="40.7">D</text>
<text x="418.1" y="40.7">D</text>
<text x=".8" y="113.6">C</text>
<text x="418.1" y="113.6">C</text>
<text x=".8" y="186.6">B</text>
<text x="418.1" y="186.6">B</text>
<text x=".8" y="259.5">A</text>
<text x="418.1" y="259.5">A</text>
<text x="44.2" y="296.3">5</text>
<text x="127.1" y="296.3">4</text>
<text x="210.1" y="296.3">3</text>
<text x="293" y="296.3">2</text>
<text x="376" y="296.3">1</text>
</g>
</svg>
